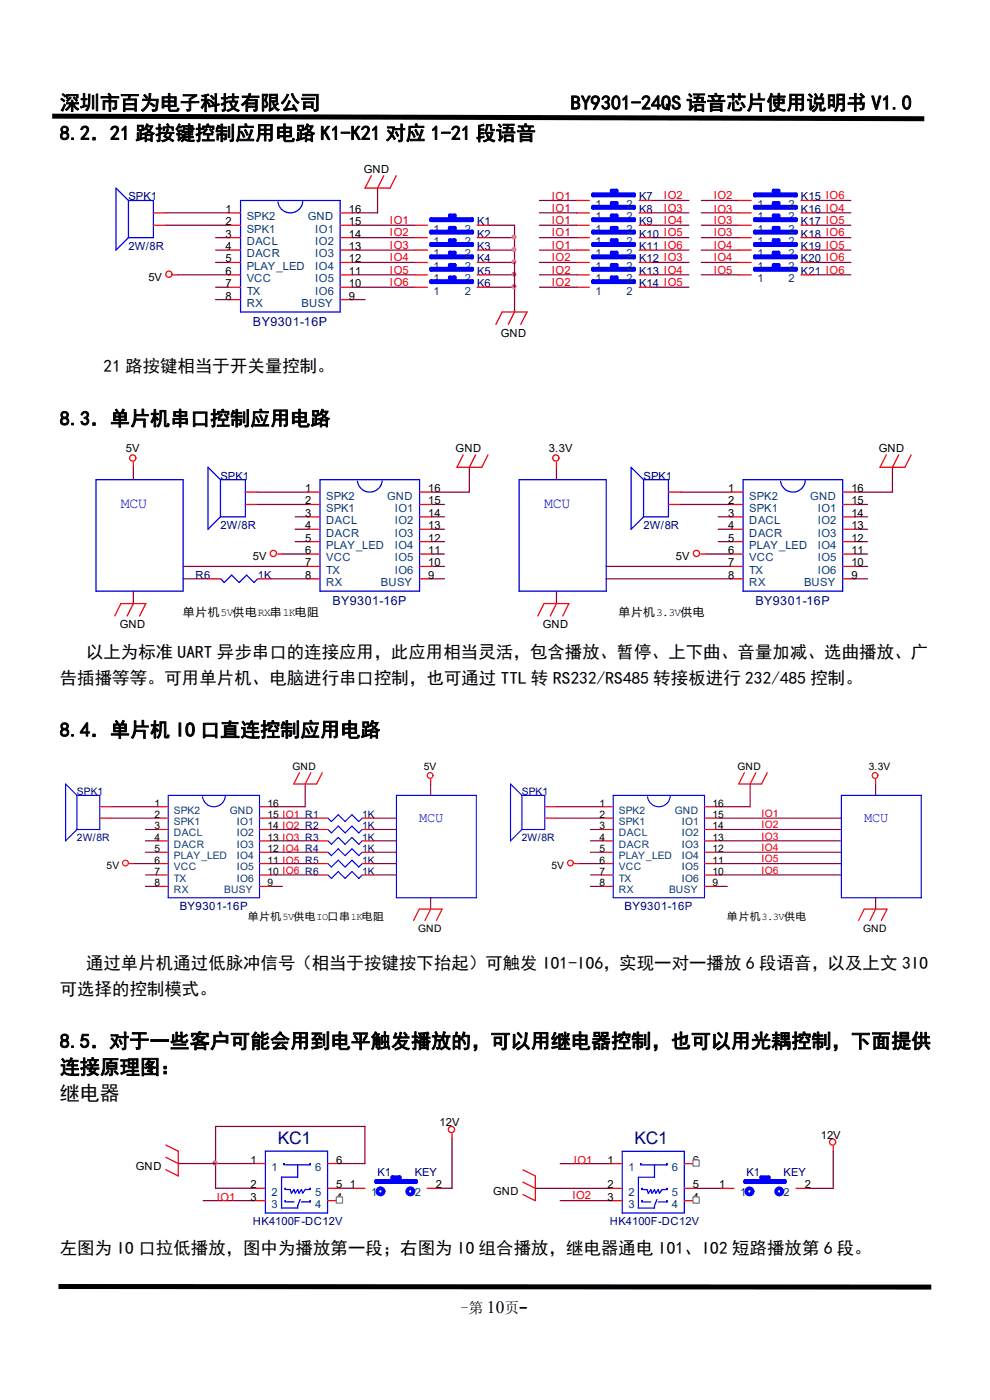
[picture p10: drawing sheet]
<svg xmlns="http://www.w3.org/2000/svg" width="210mm" height="297mm" viewBox="0 0 210 297" stroke-linecap="round" stroke-linejoin="round" font-family="sans-serif">
<path d="M11.1 24.1l185 .6v1l-185-.5zM12.4 272.4l185.2 .1v1.1l-185.2-.1z" fill="#000"/>
<path d="M23.3 32.8h158.8v40.2h-158.8z" fill-rule="evenodd" fill="#fff"/>
<g fill="none" stroke="#800040" stroke-width=".26">
<path d="M80.1 39.9v5.3h-5.3M35.2 45.2h13.2M35.2 47.8h13.2M37.8 58.3h10.6M45.7 53h2.7M45.7 50.4h2.7M45.7 55.7h2.7M74.8 53h13.2M74.8 50.4h13.2M74.8 47.8h13.2M74.8 55.7h13.2M74.8 58.3h13.2"/>
<path d="M103.9 53h5.2M103.9 50.4h5.2M103.9 47.8h5.2v18.4M103.9 55.7h5.2M103.9 58.3h5.2M114.4 53h8M114.4 42.5h8M114.4 50.4h8M114.4 45.2h8M114.4 47.8h8M114.4 55.7h8M114.4 58.3h8"/>
<path d="M138.2 53h7.9M138.2 42.5h7.9M138.2 50.4h7.9M138.2 45.2h7.9M138.2 47.8h7.9M138.2 55.7h7.9M138.2 58.3h7.9M148.8 53h7.9M148.8 42.5h7.9M148.8 50.4h7.9M148.8 45.2h7.9M148.8 47.8h7.9"/>
<path d="M148.8 55.7h7.9M148.8 58.3h7.9M172.6 53h7.9M172.6 42.5h7.9M172.6 50.4h7.9M172.6 45.2h7.9M172.6 47.8h7.9M172.6 55.7h7.9M172.6 58.3h7.9M45.7 60.9h2.7M45.7 63.6h2.7M74.8 60.9h13.2"/>
<path d="M74.8 63.6h2.6M103.9 60.9h5.2M114.4 60.9h8M138.2 60.9h7.9M28.3 99.1v2.7M99.6 99.1v5.3h-8M118 99.1v2.7M189.3 99.1v5.3h-7.9M54.7 104.4h10.5M54.7 107h10.5M60 117.5h5.2M62.6 112.3h2.6"/>
<path d="M62.6 109.7h2.6M62.6 114.9h2.6M91.6 117.5h2.7M91.6 112.3h2.7M91.6 107h2.7M91.6 109.7h2.7M91.6 114.9h2.7M144.4 104.4h10.6M144.4 107h10.6M149.7 117.5h5.3M152.4 112.3h2.6M152.4 109.7h2.6"/>
<path d="M152.4 114.9h2.6M181.4 117.5h2.6M181.4 112.3h2.6M181.4 107h2.6M181.4 109.7h2.6M181.4 114.9h2.6M28.3 125.4v2.6M38.8 122.8h5.3M38.8 120.2h26.4M57.3 122.8h7.9M91.6 122.8h2.7M91.6 120.2h2.7"/>
<path d="M118 125.4v2.6M128.6 122.8h26.4M128.6 120.2h26.4M181.4 122.8h2.6M181.4 120.2h2.6M43.1 254.7h10.6M45.7 246.8h8M72.1 252.1h2.7M72.1 246.8h5.3v-7.8h-31.7v13.1M95.9 241.6v10.5h-2.6"/>
</g>
<g fill="none" stroke="#00f" stroke-width=".79">
<path d="M91.4 59.6h8.8v.3h-8.8zM91.4 46.5h8.8v.2h-8.8zM91.4 49.1h8.8v.3h-8.8zM91.4 51.7h8.8v.3h-8.8zM91.4 54.4h8.8v.2h-8.8zM91.4 57h8.8v.3h-8.8zM95.4 59.6v-.8h1.1v.8M95.4 46.5v-.8h1.1v.8M95.4 49.1v-.8h1.1v.8M95.4 51.7v-.8h1.1v.8M95.4 54.4v-.8h1.1v.8M95.4 57v-.8h1.1v.8"/>
<path d="M125.8 59.6h8.7v.3h-8.7zM125.8 41.2h8.7v.3h-8.7zM125.8 43.8h8.7v.3h-8.7zM125.8 46.5h8.7v.2h-8.7zM125.8 49.1h8.7v.3h-8.7zM125.8 51.7h8.7v.3h-8.7zM125.8 54.4h8.7v.2h-8.7zM125.8 57h8.7v.3h-8.7zM129.8 59.6v-.8h1v.8M129.8 41.2v-.8h1v.8M129.8 43.8v-.7h1v.7M129.8 46.5v-.8h1v.8"/>
<path d="M129.8 49.1v-.8h1v.8M129.8 51.7v-.8h1v.8M129.8 54.4v-.8h1v.8M129.8 57v-.8h1v.8M160.1 43.8h8.8v.3h-8.8zM160.1 46.5h8.8v.2h-8.8zM160.1 54.4h8.8v.2h-8.8zM160.1 57h8.8v.3h-8.8zM160.1 49.1h8.8v.3h-8.8zM160.1 41.2h8.8v.3h-8.8zM160.1 51.7h8.8v.3h-8.8zM164.1 43.8v-.7h1.1v.7"/>
<path d="M164.1 46.5v-.8h1.1v.8M164.1 54.4v-.8h1.1v.8M164.1 57v-.8h1.1v.8M164.1 49.1v-.8h1.1v.8M164.1 41.2v-.8h1.1v.8M164.1 51.7v-.8h1.1v.8M79.8 250.5h8.4v.3h-8.4zM83.2 250.5v-.8h1.6v.8"/>
<circle cx="80.7" cy="252.7" r=".66"/>
<circle cx="87" cy="252.7" r=".66"/>
</g>
<g fill="none" stroke="#f00" stroke-width=".26">
<path d="M78.8 37.3l-1.4 2.6h5.3l1.3-2.6M81.4 37.3l-1.3 2.6M32.5 45.2h2.7M32.5 47.8h2.7M36.8 58.3h1M48.4 45.2h2.6M48.4 47.8h2.6M48.4 53h2.6M48.4 50.4h2.6M48.4 55.7h2.6M48.4 58.3h2.6M72.2 45.2h2.6"/>
<path d="M72.2 47.8h2.6M72.2 53h2.6M72.2 50.4h2.6M72.2 55.7h2.6M72.2 58.3h2.6M88 47.8h2.7M88 53h2.7M88 50.4h2.7M88 55.7h2.7M88 58.3h2.7M101.2 47.8h2.7M101.2 53h2.7"/>
<path d="M101.2 50.4h2.7M101.2 55.7h2.7M101.2 58.3h2.7M122.4 45.2h2.6M122.4 47.8h2.6M122.4 53h2.6M122.4 50.4h2.6M122.4 55.7h2.6M122.4 58.3h2.6M122.4 42.5h2.6M135.6 45.2h2.6M135.6 47.8h2.6"/>
<path d="M135.6 53h2.6M135.6 50.4h2.6M135.6 55.7h2.6M135.6 58.3h2.6M135.6 42.5h2.6M156.7 45.2h2.6M156.7 47.8h2.6M156.7 53h2.6M156.7 50.4h2.6M156.7 55.7h2.6M156.7 58.3h2.6M156.7 42.5h2.6"/>
<path d="M169.9 45.2h2.7M169.9 47.8h2.7M169.9 53h2.7M169.9 50.4h2.7M169.9 55.7h2.7M169.9 58.3h2.7M169.9 42.5h2.7M48.4 60.9h2.6M48.4 63.6h2.6M72.2 60.9h2.6M72.2 63.6h2.6M88 60.9h2.7"/>
<path d="M101.2 60.9h2.7M105.2 68.8l1.3-2.6h5.3l-1.3 2.6M109.1 66.2l-1.3 2.6M122.4 60.9h2.6M135.6 60.9h2.6M28.3 98.1v1M98.2 96.5l-1.3 2.6h5.3l1.3-2.6M100.9 96.5l-1.3 2.6M118 98.1v1M188 96.5l-1.3 2.6h5.3l1.3-2.6M190.6 96.5l-1.3 2.6M52 104.4h2.7"/>
<path d="M52 107h2.7M58.9 117.5h1.1M65.2 104.4h2.7M65.2 107h2.7M65.2 112.3h2.7M65.2 109.7h2.7M65.2 114.9h2.7M65.2 117.5h2.7M89 104.4h2.6M89 107h2.6M89 112.3h2.6M89 109.7h2.6"/>
<path d="M89 114.9h2.6M89 117.5h2.6M141.8 104.4h2.6M141.8 107h2.6M148.7 117.5h1M155 104.4h2.6M155 107h2.6M155 112.3h2.6M155 109.7h2.6M155 114.9h2.6M155 117.5h2.6M178.8 104.4h2.6"/>
<path d="M178.8 107h2.6M178.8 112.3h2.6M178.8 109.7h2.6M178.8 114.9h2.6M178.8 117.5h2.6M24.3 130.7l1.3-2.7h5.3l-1.3 2.7M28.3 128l-1.3 2.7M44.1 122.8h2.7M54.7 122.8h2.6M65.2 122.8h2.7M65.2 120.2h2.7M89 122.8h2.6"/>
<path d="M89 120.2h2.6M114.1 130.7l1.3-2.7h5.3l-1.3 2.7M118 128l-1.3 2.7M155 122.8h2.6M155 120.2h2.6M178.8 122.8h2.6M178.8 120.2h2.6M35.2 242.9l2.6 1.3v5.3l-2.6-1.3M35.2 245.5l2.6 1.3M53.7 252.1h2.6M53.7 246.8h2.6M53.7 254.7h2.6"/>
<path d="M69.5 252.1h2.6M69.5 246.8h2.6M69.5 254.7h2.6M74.8 252.1h2.6M90.6 252.1h2.7M95.9 240.5v1.1"/>
<circle cx="35.8" cy="58.2" r=".66"/>
<circle cx="28.2" cy="97.2" r=".66"/>
<circle cx="117.9" cy="97.2" r=".66"/>
<circle cx="58" cy="117.4" r=".66"/>
<circle cx="147.7" cy="117.4" r=".66"/>
<circle cx="95.8" cy="239.6" r=".66"/>
</g>
<g fill="none" stroke="#00f" stroke-width=".26">
<path d="M27.2 42.5h5.3v7.9h-5.3M27.2 42.5v7.9M27.2 42.5l-2.6-2.6v13.1l2.6-2.6M51 42.5h21.2v23.7h-21.2zM64.2 42.8a2.64 2.64 0 0 1-2.6 2.4 2.64 2.64 0 0 1-2.6-2.3M20.4 101.8h18.4v23.6h-18.4zM46.8 101.8h5.2v7.9h-5.2M46.8 101.8v7.9M46.8 101.8l-2.7-2.7v13.2l2.7-2.6M67.9 101.8h21.1v23.6h-21.1zM81.1 102a2.64 2.64 0 0 1-2.6 2.4 2.64 2.64 0 0 1-2.7-2.3M110.1 101.8h18.5v23.6h-18.5z"/>
<path d="M136.5 101.8h5.3v7.9h-5.3M136.5 101.8v7.9M136.5 101.8l-2.6-2.7v13.2l2.6-2.6M157.6 101.8h21.2v23.6h-21.2zM170.8 102a2.64 2.64 0 0 1-2.6 2.4 2.64 2.64 0 0 1-2.6-2.3M46.8 122.8l.8 .8 1.5-1.6 1.6 1.6 1.6-1.6 1.6 1.6 .8-.8M56.3 244.2h13.2v13.1h-13.2zM60.3 246.8v.3zM60.5 252.1v.2zM60.5 254.7v.3zM60.5 247.1h5.3M60.8 252.3h.8l.2 .8 .6-.8 .2 .8 .6-.8 .2 .8 .5-.8 .3 .8 .5-.8h1.1"/>
<path d="M60.8 255h1.6M63.2 247.1v2.6h-3.5v6.6h3.5v-.5l.5-1.4M63.9 255h1.9M65.8 252.1v.2zM65.8 246.8v.3zM65.8 254.7v.3z"/>
</g>
<g fill="#f0f" stroke="#f0f" stroke-width=".26">
<circle cx="109" cy="58.2" r=".4"/>
<circle cx="109" cy="55.5" r=".4"/>
<circle cx="109" cy="52.9" r=".4"/>
<circle cx="109" cy="60.8" r=".4"/>
<circle cx="109" cy="50.3" r=".4"/>
<circle cx="45.6" cy="246.7" r=".39"/>
</g>
<g fill="none" stroke="#800040" stroke-width=".24">
<path d="M23.6 171.1h9.7M23.6 173.6h9.7M30.9 178.4h2.4M30.9 176h2.4M57.5 178.4h9.7M57.5 176h9.7M57.5 173.6h9.7M64.7 166.3v4.8h-7.2M79.3 178.4h4.8M79.3 176h4.8M79.3 173.6h4.8M91.4 166.3v2.4"/>
<path d="M118 171.1h9.7M118 173.6h9.7M125.2 178.4h2.5M125.2 176h2.5M151.9 178.4h26.6M151.9 176h26.6M151.9 173.6h26.6M159.1 166.3v4.8h-7.2M185.7 166.3v2.4M28.4 183.2h4.9M30.9 188h2.4M30.9 180.8h2.4"/>
<path d="M30.9 185.6h2.4M57.5 183.2h9.7M57.5 188h2.4M57.5 180.8h9.7M57.5 185.6h9.7M79.3 183.2h4.8M79.3 180.8h4.8M79.3 185.6h4.8M91.4 190.5v2.4M122.8 183.2h4.9M125.2 188h2.5M125.2 180.8h2.5"/>
<path d="M125.2 185.6h2.5M151.9 183.2h26.6M151.9 188h2.4M151.9 180.8h26.6M151.9 185.6h26.6M185.7 190.5v2.4"/>
</g>
<g fill="none" stroke="#f00" stroke-width=".24">
<path d="M21.2 171.1h2.4M21.2 173.6h2.4M33.3 178.4h2.4M33.3 171.1h2.4M33.3 173.6h2.4M33.3 176h2.4M55.1 178.4h2.4M55.1 171.1h2.4M55.1 173.6h2.4M55.1 176h2.4M63.5 163.9l-1.2 2.4h4.9l1.2-2.4M65.9 163.9l-1.2 2.4"/>
<path d="M67.2 178.4h2.4M67.2 173.6h2.4M67.2 176h2.4M76.8 178.4h2.5M76.8 173.6h2.5M76.8 176h2.5M91.4 165.4v.9M115.6 171.1h2.4M115.6 173.6h2.4M127.7 178.4h2.4M127.7 171.1h2.4M127.7 173.6h2.4"/>
<path d="M127.7 176h2.4M149.4 178.4h2.5M149.4 171.1h2.5M149.4 173.6h2.5M149.4 176h2.5M157.9 163.9l-1.2 2.4h4.8l1.3-2.4M160.3 163.9l-1.2 2.4M185.7 165.4v.9M27.5 183.2h.9M33.3 183.2h2.4M33.3 180.8h2.4M33.3 185.6h2.4"/>
<path d="M33.3 188h2.4M55.1 183.2h2.4M55.1 180.8h2.4M55.1 185.6h2.4M55.1 188h2.4M67.2 183.2h2.4M67.2 180.8h2.4M67.2 185.6h2.4M76.8 183.2h2.5M76.8 180.8h2.5M76.8 185.6h2.5M87.7 195.3l1.2-2.4h4.9l-1.2 2.4"/>
<path d="M91.4 192.9l-1.3 2.4M121.9 183.2h.9M127.7 183.2h2.4M127.7 180.8h2.4M127.7 185.6h2.4M127.7 188h2.4M149.4 183.2h2.5M149.4 180.8h2.5M149.4 185.6h2.5M149.4 188h2.5M182.1 195.3l1.2-2.4h4.9l-1.2 2.4M185.7 192.9l-1.2 2.4"/>
<circle cx="91.2" cy="164.5" r=".6"/>
<circle cx="185.6" cy="164.5" r=".6"/>
<circle cx="26.6" cy="183.1" r=".6"/>
<circle cx="121" cy="183.1" r=".6"/>
</g>
<g fill="none" stroke="#00f" stroke-width=".24">
<path d="M16.3 168.7h4.9v7.3h-4.9M16.3 168.7v7.3M16.3 168.7l-2.4-2.4v12.1l2.4-2.4M35.7 168.7h19.4v21.8h-19.4zM47.8 168.9a2.42 2.42 0 0 1-2.4 2.2 2.42 2.42 0 0 1-2.4-2.1M69.6 178.4l.7 .7 1.5-1.4 1.4 1.4 1.5-1.4 1.4 1.4 .7-.7M69.6 173.6l.7 .7 1.5-1.5 1.4 1.5 1.5-1.5 1.4 1.5 .7-.7M69.6 176l.7 .7 1.5-1.4 1.4 1.4 1.5-1.4 1.4 1.4 .7-.7M84.1 168.7h16.9v21.8h-16.9zM110.7 168.7h4.9v7.3h-4.9M110.7 168.7v7.3M110.7 168.7l-2.4-2.4v12.1l2.4-2.4"/>
<path d="M130.1 168.7h19.3v21.8h-19.3zM142.2 168.9a2.42 2.42 0 0 1-2.4 2.2 2.42 2.42 0 0 1-2.4-2.1M178.5 168.7h16.9v21.8h-16.9zM69.6 180.8l.7 .7 1.5-1.4 1.4 1.4 1.5-1.4 1.4 1.4 .7-.7M69.6 183.2l.7 .7 1.5-1.4 1.4 1.4 1.5-1.4 1.4 1.4 .7-.7M69.6 185.6l.7 .7 1.5-1.4 1.4 1.4 1.5-1.4 1.4 1.4 .7-.7"/>
</g>
<path d="M71.3 253.9h1.4v1.3h-1.4z" fill-rule="evenodd" fill="#fff" stroke="#808080" stroke-width=".26"/>
<path d="M37.8 246.8h7.9M45.7 252.1h8M118.8 246.9h10.6M118.8 254.7h10.6M147.8 252.1h5.3M176.8 244.2v7.9h-5.3" fill="none" stroke="#800040" stroke-width=".26"/>
<g fill="none" stroke="#f00" stroke-width=".26">
<path d="M110.9 248.2l2.7 1.3v5.2l-2.7-1.3M110.9 250.8l2.7 1.3M129.4 252.1h2.6M129.4 246.9h2.6M129.4 254.7h2.6M145.2 252.1h2.6M145.2 246.9h2.6M145.2 254.7h2.6M153.1 252.1h2.6M168.9 252.1h2.6M176.8 243.2v1"/>
<circle cx="176.6" cy="242.3" r=".66"/>
</g>
<g fill="none" stroke="#00f" stroke-width=".79">
<path d="M158.1 250.5h8.4v.3h-8.4zM161.5 250.5v-.8h1.6v.8"/>
<circle cx="159" cy="252.8" r=".66"/>
<circle cx="165.3" cy="252.8" r=".66"/>
</g>
<path d="M132 244.2h13.2v13.1h-13.2zM135.9 246.9v.2zM136.2 252.1v.3zM136.2 254.7v.3zM136.2 247.1h5.3M136.5 252.4h.8l.2 .8 .5-.8 .3 .8 .5-.8 .3 .8 .5-.8 .3 .8 .5-.8h1.1M136.5 255h1.5M138.8 247.1v2.6h-3.4v6.6h3.4v-.5l.6-1.3M139.6 255h1.9M141.5 252.1v.3zM141.5 246.9v.2zM141.5 254.7v.3z" fill="none" stroke="#00f" stroke-width=".26"/>
<g fill="#fff" stroke="#808080" stroke-width=".26">
<path d="M147 253.9h1.3v1.3h-1.3z" fill-rule="evenodd"/>
<path d="M147 246.1h1.3v1.3h-1.3z" fill-rule="evenodd"/>
</g>
<path d="M113.6 252.1h15.8" fill="none" stroke="#800040" stroke-width=".26"/>
<g font-size="4.2">
<text x="12.7" y="23.3">深圳市百为电子科技有限公司</text>
<text x="121.1" y="23.3">BY9301-24QS 语音芯片使用说明书 V1.0</text>
<text x="12.7" y="29.7">8.2．21 路按键控制应用电路 K1-K21 对应 1-21 段语音</text>
<text x="12.7" y="90.2">8.3．单片机串口控制应用电路</text>
<text x="12.7" y="156.3">8.4．单片机 IO 口直连控制应用电路</text>
<text x="12.7" y="222.3">8.5．对于一些客户可能会用到电平触发播放的，可以用继电器控制，也可以用光耦控制，下面提供</text>
<text x="12.7" y="227.8">连接原理图：</text>
<text x="12.7" y="233.3">继电器</text>
</g>
<g font-size="3.7">
<text x="22" y="79">21 路按键相当于开关量控制。</text>
<text x="18.2" y="139.5">以上为标准 UART 异步串口的连接应用，此应用相当灵活，包含播放、暂停、上下曲、音量加减、选曲播放、广</text>
<text x="12.7" y="145.1">告插播等等。可用单片机、电脑进行串口控制，也可通过 TTL 转 RS232/RS485 转接板进行 232/485 控制。</text>
<text x="18.2" y="205.6">通过单片机通过低脉冲信号（相当于按键按下抬起）可触发 IO1-IO6，实现一对一播放 6 段语音，以及上文 3IO</text>
<text x="12.7" y="211.1">可选择的控制模式。</text>
<text x="12.7" y="266.1">左图为 IO 口拉低播放，图中为播放第一段；右图为 IO 组合播放，继电器通电 IO1、IO2 短路播放第 6 段。</text>
<text x="103.3" y="278.6">10</text>
</g>
<g font-size="3.7" fill="#000080">
<text x="58.9" y="242.6">KC1</text>
<text x="134.6" y="242.7">KC1</text>
</g>
<g font-size="3.2" fill="#00f">
<text x="25.6" y="107.8">MCU</text>
<text x="115.4" y="107.8">MCU</text>
</g>
<g font-size="3.2">
<text x="97.7" y="278.6">-第</text>
<text x="107" y="278.6">页-</text>
</g>
<g font-size="2.9" fill="#00f">
<text x="88.9" y="174.3">MCU</text>
<text x="183.3" y="174.3">MCU</text>
</g>
<g font-size="2.6" fill="#000080">
<text x="53.7" y="69.1">BY9301-16P</text>
<text x="70.5" y="128.3">BY9301-16P</text>
<text x="160.3" y="128.3">BY9301-16P</text>
</g>
<g font-size="2.4">
<text x="77.2" y="36.8">GND</text>
<text x="47.9" y="45.2">1</text>
<text x="47.9" y="47.8">2</text>
<text x="74" y="47.8">15</text>
<text x="74" y="45.2">16</text>
<text x="47.9" y="53">4</text>
<text x="47.9" y="50.4">3</text>
<text x="74" y="53">13</text>
<text x="74" y="50.4">14</text>
<text x="31.5" y="59.6">5V</text>
<text x="47.9" y="55.7">5</text>
<text x="47.9" y="58.3">6</text>
<text x="74" y="58.3">11</text>
<text x="74" y="55.7">12</text>
<text x="47.9" y="60.9">7</text>
<text x="47.9" y="63.6">8</text>
<text x="74" y="63.6">9</text>
<text x="74" y="60.9">10</text>
<text x="106.2" y="71.4">GND</text>
<text x="26.7" y="96">5V</text>
<text x="96.7" y="96">GND</text>
<text x="116.5" y="96">3.3V</text>
<text x="186.4" y="96">GND</text>
<text x="64.7" y="104.4">1</text>
<text x="64.7" y="107">2</text>
<text x="90.9" y="107">15</text>
<text x="90.9" y="104.4">16</text>
<text x="154.5" y="104.4">1</text>
<text x="154.5" y="107">2</text>
<text x="180.6" y="107">15</text>
<text x="180.6" y="104.4">16</text>
<text x="64.7" y="112.3">4</text>
<text x="64.7" y="109.7">3</text>
<text x="90.9" y="112.3">13</text>
<text x="90.9" y="109.7">14</text>
<text x="154.5" y="112.3">4</text>
<text x="154.5" y="109.7">3</text>
<text x="180.6" y="112.3">13</text>
<text x="180.6" y="109.7">14</text>
<text x="53.6" y="118.8">5V</text>
<text x="64.7" y="114.9">5</text>
<text x="64.7" y="117.5">6</text>
<text x="90.9" y="117.5">11</text>
<text x="90.9" y="114.9">12</text>
<text x="143.4" y="118.8">5V</text>
<text x="154.5" y="114.9">5</text>
<text x="154.5" y="117.5">6</text>
<text x="180.6" y="117.5">11</text>
<text x="180.6" y="114.9">12</text>
<text x="64.7" y="120.2">7</text>
<text x="64.7" y="122.8">8</text>
<text x="90.9" y="122.8">9</text>
<text x="90.9" y="120.2">10</text>
<text x="154.5" y="120.2">7</text>
<text x="154.5" y="122.8">8</text>
<text x="180.6" y="122.8">9</text>
<text x="180.6" y="120.2">10</text>
<text x="38.8" y="130.7">单片机5V供电RX串1K电阻</text>
<text x="131.2" y="130.7">单片机3.3V供电</text>
<text x="25.4" y="133.3">GND</text>
<text x="115.1" y="133.3">GND</text>
<text x="93.3" y="239">12V</text>
<text x="174.1" y="241.6">12V</text>
<text x="28.8" y="248.2">GND</text>
<text x="53.1" y="246.8">1</text>
<text x="71.3" y="246.8">6</text>
<text x="128.8" y="246.9">1</text>
<text x="147" y="246.9">6</text>
<text x="53.1" y="252.1">2</text>
<text x="53.1" y="254.7">3</text>
<text x="71.3" y="254.7">4</text>
<text x="71.3" y="252.1">5</text>
<text x="74.2" y="252.1">1</text>
<text x="92.5" y="252.1">2</text>
<text x="104.6" y="253.4">GND</text>
<text x="128.8" y="252.1">2</text>
<text x="128.8" y="254.7">3</text>
<text x="147" y="254.7">4</text>
<text x="147" y="252.1">5</text>
<text x="152.5" y="252.1">1</text>
<text x="170.7" y="252.1">2</text>
</g>
<g font-size="2.4" fill="#000080">
<text x="27.2" y="42.5">SPK1</text>
<text x="101.2" y="47.8">K1</text>
<text x="135.6" y="45.2">K8</text>
<text x="135.6" y="47.8">K9</text>
<text x="135.6" y="42.5">K7</text>
<text x="169.9" y="45.2">K16 IO4</text>
<text x="169.9" y="47.8">K17 IO5</text>
<text x="169.9" y="42.5">K15 IO6</text>
<text x="27.2" y="53">2W/8R</text>
<text x="101.2" y="50.4">K2</text>
<text x="101.2" y="53">K3</text>
<text x="135.6" y="50.4">K10 IO5</text>
<text x="135.6" y="53">K11 IO6</text>
<text x="169.9" y="50.4">K18 IO6</text>
<text x="169.9" y="53">K19 IO5</text>
<text x="101.2" y="55.7">K4</text>
<text x="101.2" y="58.3">K5</text>
<text x="135.6" y="58.3">K13 IO4</text>
<text x="135.6" y="55.7">K12 IO3</text>
<text x="169.9" y="58.3">K21 IO6</text>
<text x="169.9" y="55.7">K20 IO6</text>
<text x="101.2" y="60.9">K6</text>
<text x="135.6" y="60.9">K14 IO5</text>
<text x="46.8" y="101.8">SPK1</text>
<text x="136.5" y="101.8">SPK1</text>
<text x="46.8" y="112.3">2W/8R</text>
<text x="136.5" y="112.3">2W/8R</text>
<text x="41.5" y="122.8">R6</text>
<text x="54.7" y="122.8">1K</text>
<text x="38.1" y="193.1">BY9301-16P</text>
<text x="132.5" y="193.1">BY9301-16P</text>
<text x="80.1" y="249.5">K1</text>
<text x="88" y="249.5">KEY</text>
<text x="158.3" y="249.5">K1</text>
<text x="166.2" y="249.5">KEY</text>
<text x="53.7" y="260">HK4100F-DC12V</text>
<text x="129.4" y="260">HK4100F-DC12V</text>
</g>
<g font-size="2.4" fill="#004080">
<text x="52.3" y="46.7">SPK2</text>
<text x="65.3" y="46.7">GND</text>
<text x="126.3" y="46.7">1</text>
<text x="126.3" y="44.1">1</text>
<text x="132.9" y="46.7">2</text>
<text x="132.9" y="44.1">2</text>
<text x="160.7" y="46.7">1</text>
<text x="160.7" y="44.1">1</text>
<text x="167.3" y="46.7">2</text>
<text x="167.3" y="44.1">2</text>
<text x="52.3" y="49.4">SPK1</text>
<text x="52.3" y="52">DACL</text>
<text x="66.9" y="52">IO2</text>
<text x="66.9" y="49.4">IO1</text>
<text x="92" y="49.4">1</text>
<text x="92" y="52">1</text>
<text x="98.6" y="49.4">2</text>
<text x="98.6" y="52">2</text>
<text x="126.3" y="52">1</text>
<text x="126.3" y="49.4">1</text>
<text x="132.9" y="52">2</text>
<text x="132.9" y="49.4">2</text>
<text x="160.7" y="52">1</text>
<text x="160.7" y="49.4">1</text>
<text x="167.3" y="52">2</text>
<text x="167.3" y="49.4">2</text>
<text x="52.3" y="54.6">DACR</text>
<text x="52.3" y="57.3">PLAY_LED</text>
<text x="52.3" y="59.9">VCC</text>
<text x="66.9" y="59.9">IO5</text>
<text x="66.9" y="57.3">IO4</text>
<text x="66.9" y="54.6">IO3</text>
<text x="92" y="57.3">1</text>
<text x="92" y="59.9">1</text>
<text x="92" y="54.6">1</text>
<text x="98.6" y="57.3">2</text>
<text x="98.6" y="59.9">2</text>
<text x="98.6" y="54.6">2</text>
<text x="126.3" y="59.9">1</text>
<text x="126.3" y="57.3">1</text>
<text x="126.3" y="54.6">1</text>
<text x="132.9" y="59.9">2</text>
<text x="132.9" y="57.3">2</text>
<text x="132.9" y="54.6">2</text>
<text x="160.7" y="59.9">1</text>
<text x="160.7" y="54.6">1</text>
<text x="160.7" y="57.3">1</text>
<text x="167.3" y="59.9">2</text>
<text x="167.3" y="54.6">2</text>
<text x="167.3" y="57.3">2</text>
<text x="52.3" y="62.5">TX</text>
<text x="52.3" y="65.1">RX</text>
<text x="64" y="65.1">BUSY</text>
<text x="66.9" y="62.5">IO6</text>
<text x="92" y="62.5">1</text>
<text x="98.6" y="62.5">2</text>
<text x="126.3" y="62.5">1</text>
<text x="132.9" y="62.5">2</text>
<text x="69.2" y="106">SPK2</text>
<text x="82.1" y="106">GND</text>
<text x="159" y="106">SPK2</text>
<text x="171.9" y="106">GND</text>
<text x="69.2" y="108.6">SPK1</text>
<text x="69.2" y="113.9">DACR</text>
<text x="69.2" y="111.2">DACL</text>
<text x="83.7" y="113.9">IO3</text>
<text x="83.7" y="111.2">IO2</text>
<text x="83.7" y="108.6">IO1</text>
<text x="159" y="108.6">SPK1</text>
<text x="159" y="113.9">DACR</text>
<text x="159" y="111.2">DACL</text>
<text x="173.5" y="113.9">IO3</text>
<text x="173.5" y="111.2">IO2</text>
<text x="173.5" y="108.6">IO1</text>
<text x="69.2" y="116.5">PLAY_LED</text>
<text x="69.2" y="119.1">VCC</text>
<text x="83.7" y="119.1">IO5</text>
<text x="83.7" y="116.5">IO4</text>
<text x="159" y="116.5">PLAY_LED</text>
<text x="159" y="119.1">VCC</text>
<text x="173.5" y="119.1">IO5</text>
<text x="173.5" y="116.5">IO4</text>
<text x="69.2" y="121.7">TX</text>
<text x="69.2" y="124.4">RX</text>
<text x="80.8" y="124.4">BUSY</text>
<text x="83.7" y="121.7">IO6</text>
<text x="159" y="121.7">TX</text>
<text x="159" y="124.4">RX</text>
<text x="170.6" y="124.4">BUSY</text>
<text x="173.5" y="121.7">IO6</text>
<text x="57.6" y="248.4">1</text>
<text x="66.9" y="248.4">6</text>
<text x="133.3" y="248.4">1</text>
<text x="142.5" y="248.4">6</text>
<text x="57.6" y="253.7">2</text>
<text x="57.6" y="256.3">3</text>
<text x="66.9" y="256.3">4</text>
<text x="66.9" y="253.7">5</text>
<text x="78.7" y="253.7">1</text>
<text x="88" y="253.7">2</text>
<text x="133.3" y="253.7">2</text>
<text x="133.3" y="256.3">3</text>
<text x="142.5" y="256.3">4</text>
<text x="142.5" y="253.7">5</text>
<text x="157" y="253.7">1</text>
<text x="166.2" y="253.7">2</text>
</g>
<g font-size="2.4" fill="#f00">
<text x="82.7" y="47.5">IO1</text>
<text x="117.1" y="42.5">IO1</text>
<text x="117.1" y="47.5">IO1</text>
<text x="117.1" y="44.9">IO1</text>
<text x="140.9" y="44.9">IO3</text>
<text x="140.9" y="42.3">IO2</text>
<text x="140.9" y="47.5">IO4</text>
<text x="151.4" y="47.5">IO3</text>
<text x="151.4" y="42.3">IO2</text>
<text x="151.4" y="45.2">IO3</text>
<text x="82.7" y="50.2">IO2</text>
<text x="82.7" y="52.8">IO3</text>
<text x="117.1" y="52.8">IO1</text>
<text x="117.1" y="50.2">IO1</text>
<text x="151.4" y="52.8">IO4</text>
<text x="151.4" y="50.2">IO3</text>
<text x="82.7" y="55.4">IO4</text>
<text x="82.7" y="58">IO5</text>
<text x="117.1" y="55.4">IO2</text>
<text x="117.1" y="58">IO2</text>
<text x="151.4" y="58">IO5</text>
<text x="151.4" y="55.4">IO4</text>
<text x="82.7" y="60.7">IO6</text>
<text x="117.1" y="60.7">IO2</text>
<text x="121.7" y="246.9">IO1</text>
<text x="46" y="254.7">IO1</text>
<text x="121.5" y="254.5">IO2</text>
</g>
<g font-size="2.2">
<text x="62.1" y="163.4">GND</text>
<text x="89.9" y="163.4">5V</text>
<text x="156.5" y="163.4">GND</text>
<text x="184.3" y="163.4">3.3V</text>
<text x="32.8" y="171.1">1</text>
<text x="32.8" y="173.6">2</text>
<text x="56.7" y="173.6">15 IO1 R1</text>
<text x="56.7" y="171.1">16</text>
<text x="127.2" y="171.1">1</text>
<text x="127.2" y="173.6">2</text>
<text x="151.1" y="173.6">15</text>
<text x="151.1" y="171.1">16</text>
<text x="32.8" y="178.4">4</text>
<text x="32.8" y="176">3</text>
<text x="56.7" y="178.4">13 IO3 R3</text>
<text x="56.7" y="176">14 IO2 R2</text>
<text x="127.2" y="178.4">4</text>
<text x="127.2" y="176">3</text>
<text x="151.1" y="178.4">13</text>
<text x="151.1" y="176">14</text>
<text x="22.6" y="184.4">5V</text>
<text x="32.8" y="180.8">5</text>
<text x="32.8" y="183.2">6</text>
<text x="32.8" y="185.6">7</text>
<text x="56.7" y="185.6">10 IO6 R6</text>
<text x="56.7" y="183.2">11 IO5 R5</text>
<text x="56.7" y="180.8">12 IO4 R4</text>
<text x="117" y="184.4">5V</text>
<text x="127.2" y="180.8">5</text>
<text x="127.2" y="183.2">6</text>
<text x="127.2" y="185.6">7</text>
<text x="151.1" y="185.6">10</text>
<text x="151.1" y="183.2">11</text>
<text x="151.1" y="180.8">12</text>
<text x="32.8" y="188">8</text>
<text x="56.7" y="188">9</text>
<text x="127.2" y="188">8</text>
<text x="151.1" y="188">9</text>
<text x="52.6" y="195.3">单片机5V供电IO口串1K电阻</text>
<text x="88.7" y="197.7">GND</text>
<text x="154.3" y="195.3">单片机3.3V供电</text>
<text x="183.1" y="197.7">GND</text>
</g>
<g font-size="2.2" fill="#000080">
<text x="16.3" y="168.7">SPK1</text>
<text x="76.8" y="173.6">1K</text>
<text x="110.7" y="168.7">SPK1</text>
<text x="16.3" y="178.4">2W/8R</text>
<text x="76.8" y="178.4">1K</text>
<text x="76.8" y="176">1K</text>
<text x="110.7" y="178.4">2W/8R</text>
<text x="76.8" y="180.8">1K</text>
<text x="76.8" y="183.2">1K</text>
<text x="76.8" y="185.6">1K</text>
</g>
<g font-size="2.2" fill="#004080">
<text x="36.9" y="172.6">SPK2</text>
<text x="48.8" y="172.6">GND</text>
<text x="131.3" y="172.6">SPK2</text>
<text x="143.2" y="172.6">GND</text>
<text x="36.9" y="175">SPK1</text>
<text x="36.9" y="179.8">DACR</text>
<text x="36.9" y="177.4">DACL</text>
<text x="50.2" y="179.8">IO3</text>
<text x="50.2" y="177.4">IO2</text>
<text x="50.2" y="175">IO1</text>
<text x="131.3" y="175">SPK1</text>
<text x="131.3" y="179.8">DACR</text>
<text x="131.3" y="177.4">DACL</text>
<text x="144.6" y="179.8">IO3</text>
<text x="144.6" y="177.4">IO2</text>
<text x="144.6" y="175">IO1</text>
<text x="36.9" y="182.2">PLAY_LED</text>
<text x="36.9" y="184.7">VCC</text>
<text x="50.2" y="184.7">IO5</text>
<text x="50.2" y="182.2">IO4</text>
<text x="131.3" y="182.2">PLAY_LED</text>
<text x="131.3" y="184.7">VCC</text>
<text x="144.6" y="184.7">IO5</text>
<text x="144.6" y="182.2">IO4</text>
<text x="36.9" y="187.1">TX</text>
<text x="36.9" y="189.5">RX</text>
<text x="47.6" y="189.5">BUSY</text>
<text x="50.2" y="187.1">IO6</text>
<text x="131.3" y="187.1">TX</text>
<text x="131.3" y="189.5">RX</text>
<text x="141.9" y="189.5">BUSY</text>
<text x="144.6" y="187.1">IO6</text>
</g>
<g font-size="2.2" fill="#f00">
<text x="161.5" y="173.3">IO1</text>
<text x="161.5" y="178.1">IO3</text>
<text x="161.5" y="175.7">IO2</text>
<text x="161.5" y="183">IO5</text>
<text x="161.5" y="180.6">IO4</text>
<text x="161.5" y="185.4">IO6</text>
</g>
</svg>
